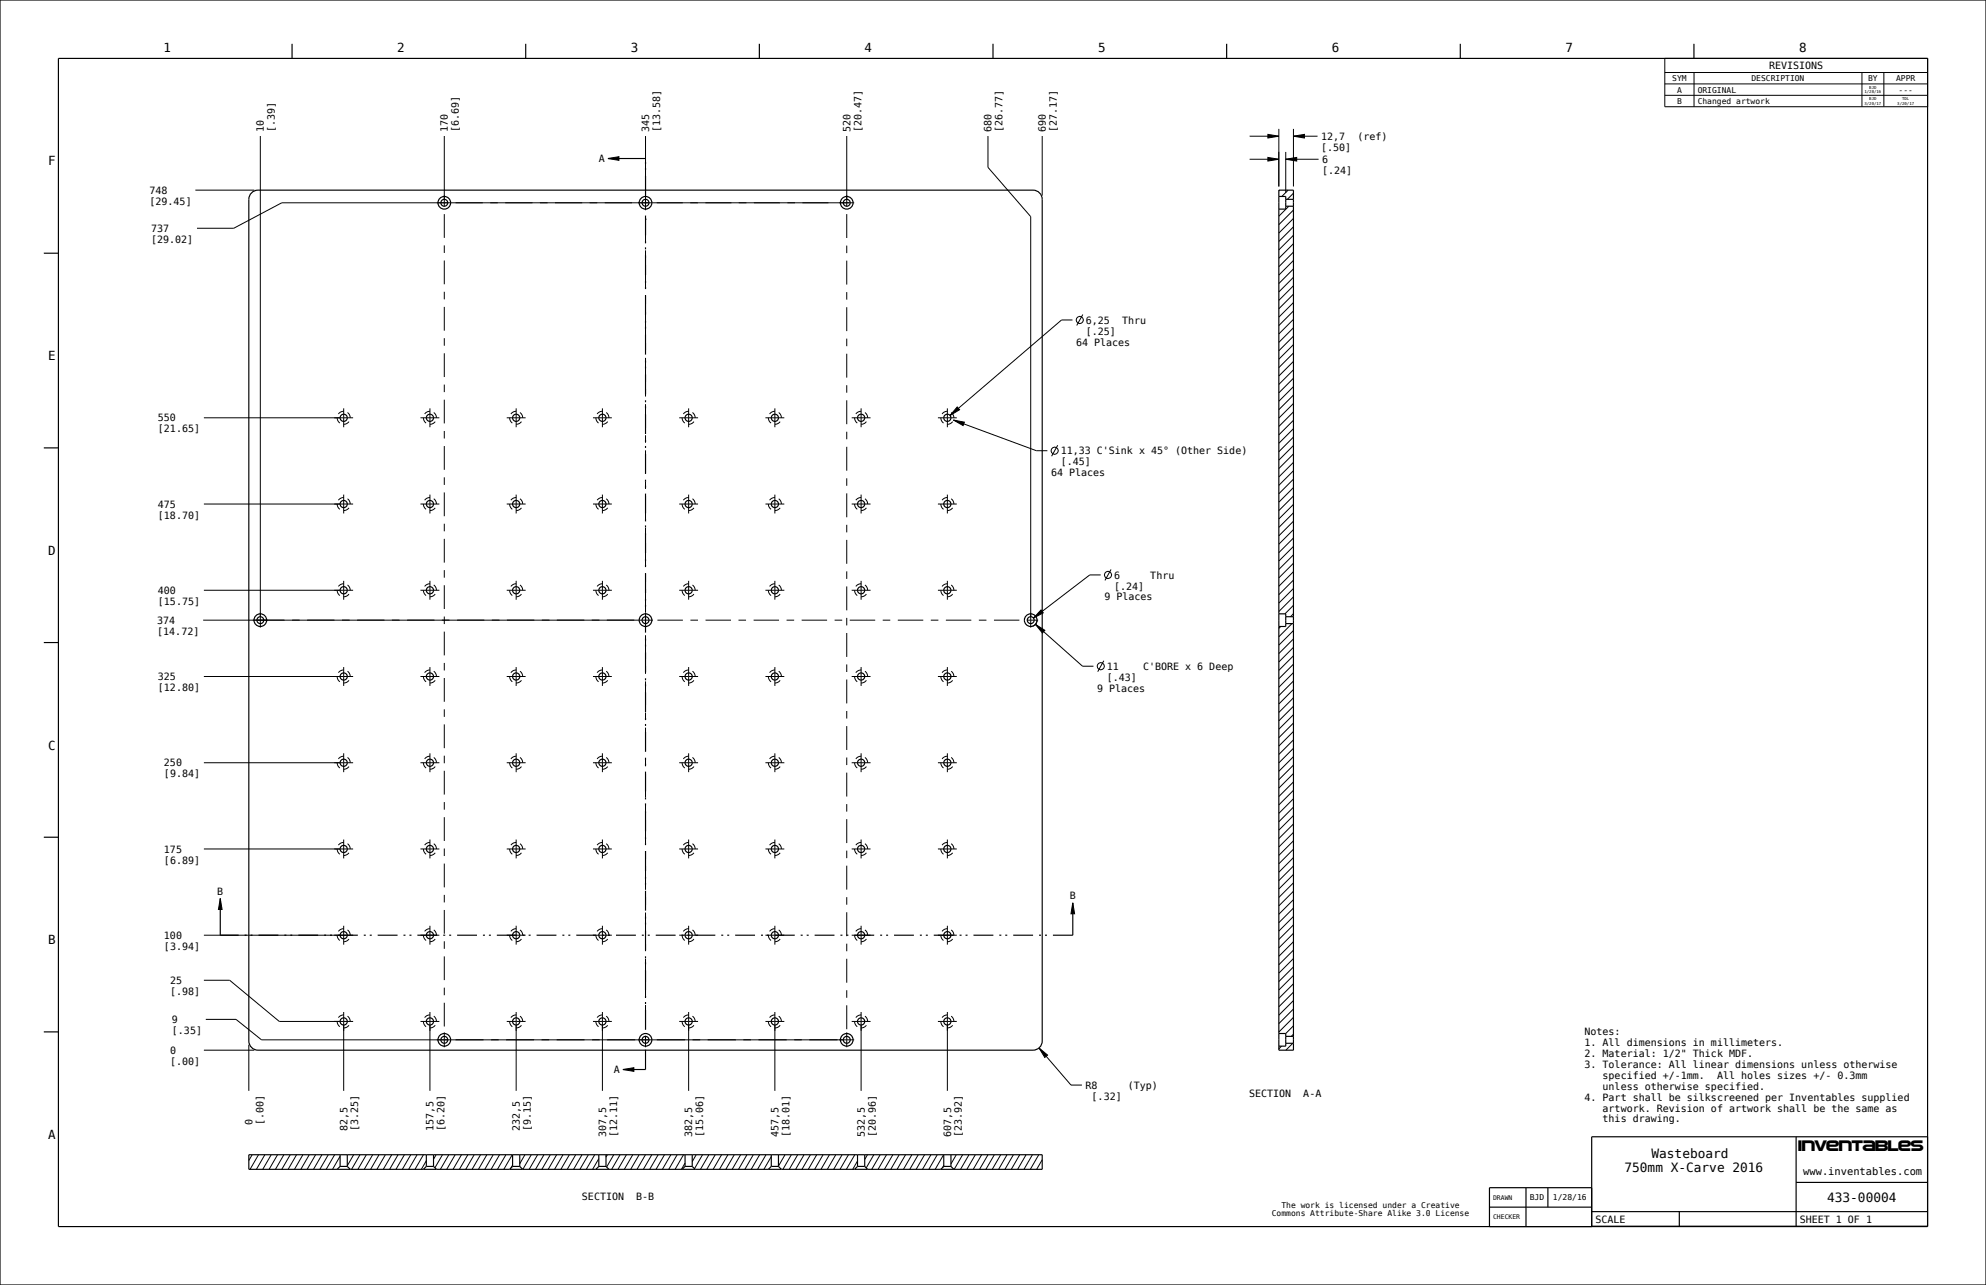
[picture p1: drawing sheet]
<svg xmlns="http://www.w3.org/2000/svg" width="864mm" height="559mm" viewBox="0 0 864 559" stroke-linecap="round" stroke-linejoin="round" font-family="sans-serif">
<path d="M466.5 406.7h-370.7M280.7 465.1v-396.2" fill="none" stroke="#000" stroke-width=".51" stroke-dasharray="8.6 2.6 .9 1.7 .9 2.6" stroke-linecap="butt"/>
<g fill="none" stroke="#000" stroke-width=".51">
<path d="M0 0h863.6v558.8h-863.6zM127 19v6.4M228.6 19v6.4M330.2 19v6.4M431.8 19v6.4M533.4 19v6.4M635 19v6.4M736.6 19v6.4M25.4 25.4h812.8v508h-812.8zM264.4 68.9h16.3M109.4 83.9l1.2-.9 1.6-.3h337a4 4 0 0 1 4 4v366a4 4 0 0 1-4 4h-337a4 4 0 0 1-4-4v-366l.3-1.6zM556.1 82.7h6.3v374h-6.3z"/>
<path d="M556.1 85.4h3v5.5h-3M559.1 86.7h3.3M559.1 89.7h3.3M19 110.1h6.4M19 194.8h6.4M19 279.4h6.4M556.1 266.9h3v5.5h-3M559.1 271.2h3.3M559.1 268.2h3.3M19 364.1h6.4M95.8 390.7v16M466.5 392.6v14.1"/>
<path d="M19 448.7h6.4M556.1 449.4h3v5.5h-3M559.1 450.7h3.3M559.1 453.7h3.3M270.9 465.1h9.8M781 494.3v38.9M838.2 494.3h-146.1v39.1M108.2 502.2h345v6.3h-345zM147.9 507.2h3.1M147.9 507.2l-1.3 1.3M147.9 502.2v5M151 507.2l1.3 1.3"/>
<path d="M151 502.2v5M185.4 507.2h3.1M185.4 507.2l-1.3 1.3M185.4 502.2v5M188.5 507.2l1.3 1.3M188.5 502.2v5M222.9 507.2h3.1M222.9 507.2l-1.3 1.3M222.9 502.2v5M226 507.2l1.3 1.3M226 502.2v5M260.4 507.2h3.1"/>
<path d="M260.4 507.2l-1.3 1.3M260.4 502.2v5M263.5 507.2l1.3 1.3M263.5 502.2v5M297.9 507.2h3.1M297.9 507.2l-1.3 1.3M297.9 502.2v5M301 507.2l1.3 1.3M301 502.2v5M335.4 507.2h3.1M335.4 507.2l-1.3 1.3M335.4 502.2v5"/>
<path d="M338.5 507.2l1.3 1.3M338.5 502.2v5M372.9 507.2h3.1M372.9 507.2l-1.3 1.3M372.9 502.2v5M376 507.2l1.3 1.3M376 502.2v5M410.4 507.2h3.1M410.4 507.2l-1.3 1.3M410.4 502.2v5M413.5 507.2l1.3 1.3M413.5 502.2v5"/>
<path d="M663.6 516.5v16.9M673.1 516.5v8.4M692.1 516.5h-44.4v16.9M781 514.2h57.2M647.7 524.9h44.4M692.1 533.2h146.1M692.1 526.9h146.1M730.2 526.9v6.3"/>
<circle cx="374.5" cy="219.2" r="1.56"/>
<circle cx="374.5" cy="256.7" r="1.56"/>
<circle cx="374.5" cy="294.2" r="1.56"/>
<circle cx="374.5" cy="331.7" r="1.56"/>
<circle cx="374.5" cy="369.2" r="1.56"/>
<circle cx="374.5" cy="406.7" r="1.56"/>
<circle cx="374.5" cy="444.2" r="1.56"/>
</g>
<g fill="#000">
<path d="M551.3 58.4l4.8 .8-4.8 .8zM562.4 59.2l4.8-.8v1.6zM264.4 68.9l4.7-.8v1.6zM551.3 68.5l4.8 .7-4.8 .8zM559.1 69.2l4.8-.7v1.5zM416.2 177l1.1 1.2-4.2 2.5zM414.6 182.7l4.7 .9-.5 1.5zM452.7 265.2l1 1.3-4.3 2.3zM450.3 271.5l4 2.6-1 1.2zM95.8 390.7l.8 4.8h-1.6zM466.5 392.6l.8 4.8h-1.6zM451.8 455.7l3.7 3.1-1.2 1z"/>
<path d="M270.9 465.1l4.7-.8v1.6z"/>
</g>
<g fill="none" stroke="#000" stroke-width=".43">
<path d="M723.9 25.4h114.3v21h-114.3zM723.9 31.5h114.3M723.9 36.5h114.3M736.6 31.5v14.9M809.7 31.5v14.9M819.2 31.5v14.9M113.2 59.1v209M193.2 59.1v27.5M280.7 59.1v27.5M368.2 59.1v27.5M429.6 59.1v13.7l18.6 21.4v173.9M453.2 59.1v26"/>
<path d="M543.4 59.2h12.7M551.3 58.4l4.8 .8-4.8 .8zM556.1 56.1v25M562.4 59.2l4.8-.8v1.6zM562.4 56.1v25M562.4 59.2h10.5M723.9 41.5h114.3M264.4 68.9l4.7-.8v1.6zM543.4 69.2h12.7M551.3 68.5l4.8 .7-4.8 .8zM559.1 69.2l4.8-.7v1.5zM559.1 66.1v17.7"/>
<path d="M559.1 69.2h14.3M85 82.7h25.6M369.4 88.2h-246.9l-20.8 11.1h-16M556.5 82.7l-.4 .4M560.1 82.7l-2.7 2.7M560.4 89.7l-4.3 4.3M562.4 98.7l-6.3 6.3M562.4 95l-6.3 6.4M562.4 91.3l-6.3 6.4M562.4 84l-2.6 2.7M562.4 116.9l-6.3 6.4M562.4 113.3l-6.3 6.3"/>
<path d="M562.4 109.6l-6.3 6.4M562.4 106l-6.3 6.3M562.4 102.3l-6.3 6.4M466.4 139.2h-4.8l-48.5 41.5M470.9 136.8l-2.7 4.7M562.4 138.9l-6.3 6.3M562.4 135.2l-6.3 6.4M562.4 131.6l-6.3 6.3M562.4 127.9l-6.3 6.4M562.4 124.3l-6.3 6.3M562.4 120.6l-6.3 6.4M562.4 157.2l-6.3 6.3"/>
<path d="M562.4 153.5l-6.3 6.4M562.4 149.9l-6.3 6.3M562.4 146.2l-6.3 6.4M562.4 142.5l-6.3 6.4M149.5 178.9l-1.4 .3-.9 .8M151.1 179.4l.9 1 .3 1.3M187 178.9l-1.4 .3-.9 .8M188.6 179.4l.9 1 .3 1.3M224.5 178.9l-1.4 .3-.9 .8M226.1 179.4l.9 1 .3 1.3M262 178.9l-1.4 .3-.9 .8M263.6 179.4l.9 1 .3 1.3"/>
<path d="M299.5 178.9l-1.4 .3-.9 .8M301.1 179.4l.9 1 .3 1.3M337 178.9l-1.4 .3-.9 .8M338.6 179.4l.9 1 .3 1.3M374.5 178.9l-1.4 .3-.9 .8M376.1 179.4l.9 1 .3 1.3M412 178.9l-1.4 .3-.9 .8M413.6 179.4l.9 1 .3 1.3M416.2 177l1.1 1.2-4.2 2.5zM562.4 179.1l-6.3 6.4M562.4 175.5l-6.3 6.3M562.4 171.8l-6.3 6.4"/>
<path d="M562.4 168.1l-6.3 6.4M562.4 164.5l-6.3 6.3M562.4 160.8l-6.3 6.4M88.7 181.7h59.2M146.6 181.7l.3 1.2 .8 1M147.7 183.9l.1 .1M151.7 183.4l-.9 .8-1.3 .3M184.1 181.7l.3 1.2 .8 1M185.2 183.9l.1 .1M189.2 183.4l-.9 .8-1.3 .3M221.6 181.7l.3 1.2 .8 1M222.7 183.9l.1 .1"/>
<path d="M226.7 183.4l-.9 .8-1.3 .3M259.1 181.7l.3 1.2 .8 1M260.2 183.9l.1 .1M264.2 183.4l-.9 .8-1.3 .3M296.6 181.7l.3 1.2 .8 1M297.7 183.9l.1 .1M301.7 183.4l-.9 .8-1.3 .3M334.1 181.7l.3 1.2 .8 1M335.2 183.9l.1 .1M339.2 183.4l-.9 .8-1.3 .3M371.6 181.7l.3 1.2 .8 1M372.7 183.9l.1 .1"/>
<path d="M376.7 183.4l-.9 .8-1.3 .3M409.1 181.7l.3 1.2 .8 1M410.2 183.9l.1 .1M414.2 183.4l-.9 .8-1.3 .3M414.6 182.7l4.7 .9-.5 1.5zM414.6 182.7l36.1 13.3h4.7M459.9 193.6l-2.6 4.8M562.4 197.4l-6.3 6.4M562.4 193.7l-6.3 6.4M562.4 190.1l-6.3 6.3M562.4 186.4l-6.3 6.4M562.4 182.8l-6.3 6.3"/>
<path d="M88.7 219.2h59.2M146.6 219.2l.3 1.2 .8 1M149.5 216.4l-1.4 .3-.9 .8M151.1 216.9l.9 1 .3 1.3M184.1 219.2l.3 1.2 .8 1M187 216.4l-1.4 .3-.9 .8M188.6 216.9l.9 1 .3 1.3M221.6 219.2l.3 1.2 .8 1M224.5 216.4l-1.4 .3-.9 .8M226.1 216.9l.9 1 .3 1.3M259.1 219.2l.3 1.2 .8 1M262 216.4l-1.4 .3-.9 .8"/>
<path d="M263.6 216.9l.9 1 .3 1.3M296.6 219.2l.3 1.2 .8 1M299.5 216.4l-1.4 .3-.9 .8M301.1 216.9l.9 1 .3 1.3M334.1 219.2l.3 1.2 .8 1M337 216.4l-1.4 .3-.9 .8M338.6 216.9l.9 1 .3 1.3M370.3 219.2h8.3M371.6 219.2l.3 1.2 .8 1M374.5 216.4l-1.4 .3-.9 .8M374.5 215.1v8.2M376.1 216.9l.9 1 .3 1.3"/>
<path d="M409.1 219.2l.3 1.2 .8 1M412 216.4l-1.4 .3-.9 .8M413.6 216.9l.9 1 .3 1.3M562.4 219.3l-6.3 6.4M562.4 215.7l-6.3 6.3M562.4 212l-6.3 6.4M562.4 208.4l-6.3 6.3M562.4 204.7l-6.3 6.4M562.4 201.1l-6.3 6.3M147.7 221.4l.1 .1M151.7 220.9l-.9 .8-1.3 .3M185.2 221.4l.1 .1"/>
<path d="M189.2 220.9l-.9 .8-1.3 .3M222.7 221.4l.1 .1M226.7 220.9l-.9 .8-1.3 .3M260.2 221.4l.1 .1M264.2 220.9l-.9 .8-1.3 .3M297.7 221.4l.1 .1M301.7 220.9l-.9 .8-1.3 .3M335.2 221.4l.1 .1M339.2 220.9l-.9 .8-1.3 .3M372.7 221.4l.1 .1M376.7 220.9l-.9 .8-1.3 .3M410.2 221.4l.1 .1"/>
<path d="M414.2 220.9l-.9 .8-1.3 .3M562.4 237.6l-6.3 6.4M562.4 234l-6.3 6.3M562.4 230.3l-6.3 6.4M562.4 226.7l-6.3 6.3M562.4 223l-6.3 6.4M88.7 256.7h59.2M146.6 256.7l.3 1.2 .8 1M147.7 258.9l.1 .1M149.5 253.9l-1.4 .3-.9 .8M151.1 254.4l.9 1 .3 1.3M151.7 258.4l-.9 .8-1.3 .3"/>
<path d="M184.1 256.7l.3 1.2 .8 1M185.2 258.9l.1 .1M187 253.9l-1.4 .3-.9 .8M188.6 254.4l.9 1 .3 1.3M189.2 258.4l-.9 .8-1.3 .3M221.6 256.7l.3 1.2 .8 1M222.7 258.9l.1 .1M224.5 253.9l-1.4 .3-.9 .8M226.1 254.4l.9 1 .3 1.3M226.7 258.4l-.9 .8-1.3 .3M259.1 256.7l.3 1.2 .8 1M260.2 258.9l.1 .1"/>
<path d="M262 253.9l-1.4 .3-.9 .8M263.6 254.4l.9 1 .3 1.3M264.2 258.4l-.9 .8-1.3 .3M296.6 256.7l.3 1.2 .8 1M297.7 258.9l.1 .1M299.5 253.9l-1.4 .3-.9 .8M301.1 254.4l.9 1 .3 1.3M301.7 258.4l-.9 .8-1.3 .3M334.1 256.7l.3 1.2 .8 1M335.2 258.9l.1 .1M337 253.9l-1.4 .3-.9 .8M338.6 254.4l.9 1 .3 1.3"/>
<path d="M339.2 258.4l-.9 .8-1.3 .3M370.3 256.7h8.3M371.6 256.7l.3 1.2 .8 1M372.7 258.9l.1 .1M374.5 253.9l-1.4 .3-.9 .8M374.5 252.6v8.2M376.1 254.4l.9 1 .3 1.3M376.7 258.4l-.9 .8-1.3 .3M409.1 256.7l.3 1.2 .8 1M410.2 258.9l.1 .1M412 253.9l-1.4 .3-.9 .8M413.6 254.4l.9 1 .3 1.3"/>
<path d="M414.2 258.4l-.9 .8-1.3 .3M478.6 250h-4.7l-24.5 18.8M483.1 247.6l-2.6 4.8M562.4 259.6l-6.3 6.3M562.4 255.9l-6.3 6.4M562.4 252.3l-6.3 6.3M562.4 248.6l-6.3 6.4M562.4 244.9l-6.3 6.4M562.4 241.3l-6.3 6.3M88.4 269.7h190.7M450.3 271.5l4 2.6-1 1.2zM450.3 271.5l20.4 18.2h4.8"/>
<path d="M451 269.7l-.6 1.6-1.3 1M452.7 265.2l1 1.3-4.3 2.3zM556.9 272.4l-.8 .8M561.8 271.2l-5.7 5.7M562.4 277.9l-6.3 6.3M562.4 274.2l-6.3 6.4M562.4 266.9l-1.2 1.3M562.4 263.2l-3.7 3.7M88.7 294.2h59.2M146.6 294.2l.3 1.2 .8 1M147.7 296.4l.1 .1M149.5 291.4l-1.4 .3-.9 .8"/>
<path d="M151.1 291.9l.9 1 .3 1.3M151.7 295.9l-.9 .8-1.3 .3M184.1 294.2l.3 1.2 .8 1M185.2 296.4l.1 .1M187 291.4l-1.4 .3-.9 .8M188.6 291.9l.9 1 .3 1.3M189.2 295.9l-.9 .8-1.3 .3M221.6 294.2l.3 1.2 .8 1M222.7 296.4l.1 .1M224.5 291.4l-1.4 .3-.9 .8M226.1 291.9l.9 1 .3 1.3M226.7 295.9l-.9 .8-1.3 .3"/>
<path d="M259.1 294.2l.3 1.2 .8 1M260.2 296.4l.1 .1M262 291.4l-1.4 .3-.9 .8M263.6 291.9l.9 1 .3 1.3M264.2 295.9l-.9 .8-1.3 .3M296.6 294.2l.3 1.2 .8 1M297.7 296.4l.1 .1M299.5 291.4l-1.4 .3-.9 .8M301.1 291.9l.9 1 .3 1.3M301.7 295.9l-.9 .8-1.3 .3M334.1 294.2l.3 1.2 .8 1M335.2 296.4l.1 .1"/>
<path d="M337 291.4l-1.4 .3-.9 .8M338.6 291.9l.9 1 .3 1.3M339.2 295.9l-.9 .8-1.3 .3M370.3 294.2h8.3M371.6 294.2l.3 1.2 .8 1M372.7 296.4l.1 .1M374.5 291.4l-1.4 .3-.9 .8M374.5 290.1v8.2M376.1 291.9l.9 1 .3 1.3M376.7 295.9l-.9 .8-1.3 .3M409.1 294.2l.3 1.2 .8 1M410.2 296.4l.1 .1"/>
<path d="M412 291.4l-1.4 .3-.9 .8M413.6 291.9l.9 1 .3 1.3M414.2 295.9l-.9 .8-1.3 .3M480 287.3l-2.7 4.8M562.4 299.8l-6.3 6.4M562.4 296.1l-6.3 6.4M562.4 292.5l-6.3 6.3M562.4 288.8l-6.3 6.4M562.4 285.2l-6.3 6.3M562.4 281.5l-6.3 6.4M562.4 318.1l-6.3 6.3M562.4 314.4l-6.3 6.4"/>
<path d="M562.4 310.8l-6.3 6.3M562.4 307.1l-6.3 6.4M562.4 303.5l-6.3 6.3M88.7 331.7h59.2M146.6 331.7l.3 1.2 .8 1M147.7 333.9l.1 .1M149.5 328.9l-1.4 .3-.9 .8M151.1 329.4l.9 1 .3 1.3M151.7 333.4l-.9 .8-1.3 .3M184.1 331.7l.3 1.2 .8 1M185.2 333.9l.1 .1M187 328.9l-1.4 .3-.9 .8"/>
<path d="M188.6 329.4l.9 1 .3 1.3M189.2 333.4l-.9 .8-1.3 .3M221.6 331.7l.3 1.2 .8 1M222.7 333.9l.1 .1M224.5 328.9l-1.4 .3-.9 .8M226.1 329.4l.9 1 .3 1.3M226.7 333.4l-.9 .8-1.3 .3M259.1 331.7l.3 1.2 .8 1M260.2 333.9l.1 .1M262 328.9l-1.4 .3-.9 .8M263.6 329.4l.9 1 .3 1.3M264.2 333.4l-.9 .8-1.3 .3"/>
<path d="M296.6 331.7l.3 1.2 .8 1M297.7 333.9l.1 .1M299.5 328.9l-1.4 .3-.9 .8M301.1 329.4l.9 1 .3 1.3M301.7 333.4l-.9 .8-1.3 .3M334.1 331.7l.3 1.2 .8 1M335.2 333.9l.1 .1M337 328.9l-1.4 .3-.9 .8M338.6 329.4l.9 1 .3 1.3M339.2 333.4l-.9 .8-1.3 .3M370.3 331.7h8.3M371.6 331.7l.3 1.2 .8 1"/>
<path d="M372.7 333.9l.1 .1M374.5 328.9l-1.4 .3-.9 .8M374.5 327.6v8.2M376.1 329.4l.9 1 .3 1.3M376.7 333.4l-.9 .8-1.3 .3M409.1 331.7l.3 1.2 .8 1M410.2 333.9l.1 .1M412 328.9l-1.4 .3-.9 .8M413.6 329.4l.9 1 .3 1.3M414.2 333.4l-.9 .8-1.3 .3M562.4 336.4l-6.3 6.3M562.4 332.7l-6.3 6.4"/>
<path d="M562.4 329.1l-6.3 6.3M562.4 325.4l-6.3 6.4M562.4 321.7l-6.3 6.4M562.4 358.3l-6.3 6.4M562.4 354.7l-6.3 6.3M562.4 351l-6.3 6.4M562.4 347.3l-6.3 6.4M562.4 343.7l-6.3 6.3M562.4 340l-6.3 6.4M88.7 369.2h59.2M146.6 369.2l.3 1.2 .8 1M147.7 371.4l.1 .1"/>
<path d="M149.5 366.4l-1.4 .3-.9 .8M151.1 366.9l.9 1 .3 1.3M151.7 370.9l-.9 .8-1.3 .3M184.1 369.2l.3 1.2 .8 1M185.2 371.4l.1 .1M187 366.4l-1.4 .3-.9 .8M188.6 366.9l.9 1 .3 1.3M189.2 370.9l-.9 .8-1.3 .3M221.6 369.2l.3 1.2 .8 1M222.7 371.4l.1 .1M224.5 366.4l-1.4 .3-.9 .8M226.1 366.9l.9 1 .3 1.3"/>
<path d="M226.7 370.9l-.9 .8-1.3 .3M259.1 369.2l.3 1.2 .8 1M260.2 371.4l.1 .1M262 366.4l-1.4 .3-.9 .8M263.6 366.9l.9 1 .3 1.3M264.2 370.9l-.9 .8-1.3 .3M296.6 369.2l.3 1.2 .8 1M297.7 371.4l.1 .1M299.5 366.4l-1.4 .3-.9 .8M301.1 366.9l.9 1 .3 1.3M301.7 370.9l-.9 .8-1.3 .3M334.1 369.2l.3 1.2 .8 1"/>
<path d="M335.2 371.4l.1 .1M337 366.4l-1.4 .3-.9 .8M338.6 366.9l.9 1 .3 1.3M339.2 370.9l-.9 .8-1.3 .3M370.3 369.2h8.3M371.6 369.2l.3 1.2 .8 1M372.7 371.4l.1 .1M374.5 366.4l-1.4 .3-.9 .8M374.5 365.1v8.2M376.1 366.9l.9 1 .3 1.3M376.7 370.9l-.9 .8-1.3 .3M409.1 369.2l.3 1.2 .8 1"/>
<path d="M410.2 371.4l.1 .1M412 366.4l-1.4 .3-.9 .8M413.6 366.9l.9 1 .3 1.3M414.2 370.9l-.9 .8-1.3 .3M562.4 376.6l-6.3 6.4M562.4 373l-6.3 6.3M562.4 369.3l-6.3 6.3M562.4 365.6l-6.3 6.4M562.4 362l-6.3 6.3M95.8 390.7l.8 4.8h-1.6zM466.5 392.6l.8 4.8h-1.6zM562.4 398.6l-6.3 6.3"/>
<path d="M562.4 394.9l-6.3 6.3M562.4 391.2l-6.3 6.4M562.4 387.6l-6.3 6.3M562.4 383.9l-6.3 6.4M562.4 380.3l-6.3 6.3M88.7 406.7h59.2M146.6 406.7l.3 1.2 .8 1M147.7 408.9l.1 .1M149.5 403.9l-1.4 .3-.9 .8M151.1 404.4l.9 1 .3 1.3M151.7 408.4l-.9 .8-1.3 .3M184.1 406.7l.3 1.2 .8 1"/>
<path d="M185.2 408.9l.1 .1M187 403.9l-1.4 .3-.9 .8M188.6 404.4l.9 1 .3 1.3M189.2 408.4l-.9 .8-1.3 .3M221.6 406.7l.3 1.2 .8 1M222.7 408.9l.1 .1M224.5 403.9l-1.4 .3-.9 .8M226.1 404.4l.9 1 .3 1.3M226.7 408.4l-.9 .8-1.3 .3M259.1 406.7l.3 1.2 .8 1M260.2 408.9l.1 .1M262 403.9l-1.4 .3-.9 .8"/>
<path d="M263.6 404.4l.9 1 .3 1.3M264.2 408.4l-.9 .8-1.3 .3M296.6 406.7l.3 1.2 .8 1M297.7 408.9l.1 .1M299.5 403.9l-1.4 .3-.9 .8M301.1 404.4l.9 1 .3 1.3M301.7 408.4l-.9 .8-1.3 .3M334.1 406.7l.3 1.2 .8 1M335.2 408.9l.1 .1M337 403.9l-1.4 .3-.9 .8M338.6 404.4l.9 1 .3 1.3M339.2 408.4l-.9 .8-1.3 .3"/>
<path d="M370.3 406.7h8.3M371.6 406.7l.3 1.2 .8 1M372.7 408.9l.1 .1M374.5 403.9l-1.4 .3-.9 .8M374.5 402.6v8.2M376.1 404.4l.9 1 .3 1.3M376.7 408.4l-.9 .8-1.3 .3M409.1 406.7l.3 1.2 .8 1M410.2 408.9l.1 .1M412 403.9l-1.4 .3-.9 .8M413.6 404.4l.9 1 .3 1.3M414.2 408.4l-.9 .8-1.3 .3"/>
<path d="M562.4 416.8l-6.3 6.4M562.4 413.2l-6.3 6.3M562.4 409.5l-6.3 6.4M562.4 405.9l-6.3 6.3M562.4 402.2l-6.3 6.4M88.7 426.3h11.2l21.5 17.9h26.5M562.4 438.8l-6.3 6.3M562.4 435.1l-6.3 6.4M562.4 431.5l-6.3 6.3M562.4 427.8l-6.3 6.4M562.4 424.2l-6.3 6.3M562.4 420.5l-6.3 6.3"/>
<path d="M88.7 456.7h21.9M89.5 443.3h13.1l11.1 8.9h252.9M108.2 454.3v20.1M146.6 444.2l.3 1.2 .8 1M147.7 446.4l.1 .1M149.5 445.8v28.6M149.5 441.4l-1.4 .3-.9 .8M151.1 441.9l.9 1 .3 1.3M151.7 445.9l-.9 .8-1.3 .3M184.1 444.2l.3 1.2 .8 1M185.2 446.4l.1 .1M187 445.8v28.6"/>
<path d="M187 441.4l-1.4 .3-.9 .8M188.6 441.9l.9 1 .3 1.3M189.2 445.9l-.9 .8-1.3 .3M221.6 444.2l.3 1.2 .8 1M222.7 446.4l.1 .1M224.5 441.4l-1.4 .3-.9 .8M224.5 445.8v28.6M226.1 441.9l.9 1 .3 1.3M226.7 445.9l-.9 .8-1.3 .3M259.1 444.2l.3 1.2 .8 1M260.2 446.4l.1 .1M262 441.4l-1.4 .3-.9 .8"/>
<path d="M262 445.8v28.6M263.6 441.9l.9 1 .3 1.3M264.2 445.9l-.9 .8-1.3 .3M296.6 444.2l.3 1.2 .8 1M297.7 446.4l.1 .1M299.5 445.8v28.6M299.5 441.4l-1.4 .3-.9 .8M301.1 441.9l.9 1 .3 1.3M301.7 445.9l-.9 .8-1.3 .3M334.1 444.2l.3 1.2 .8 1M335.2 446.4l.1 .1M337 441.4l-1.4 .3-.9 .8"/>
<path d="M337 445.8v28.6M338.6 441.9l.9 1 .3 1.3M339.2 445.9l-.9 .8-1.3 .3M370.3 444.2h8.3M371.6 444.2l.3 1.2 .8 1M372.7 446.4l.1 .1M374.5 441.4l-1.4 .3-.9 .8M374.5 440.1v34.3M376.1 441.9l.9 1 .3 1.3M376.7 445.9l-.9 .8-1.3 .3M409.1 444.2l.3 1.2 .8 1M410.2 446.4l.1 .1"/>
<path d="M412 441.4l-1.4 .3-.9 .8M412 445.8v28.6M413.6 441.9l.9 1 .3 1.3M414.2 445.9l-.9 .8-1.3 .3M451.8 455.7l3.7 3.1-1.2 1zM451.8 455.7l13.9 16.2h4.8M557.3 454.9l-1.2 1.2M562.2 453.7l-3 3M562.4 449.8l-.9 .9M562.4 446.1l-3.3 3.3M562.4 442.4l-6.3 6.4M270.9 465.1l4.7-.8v1.6z"/>
<path d="M109.7 502.2l-1.5 2.5M112.4 502.2l-3.7 6.3M115.2 502.2l-3.7 6.3M117.9 502.2l-3.6 6.3M120.7 502.2l-3.7 6.3M123.4 502.2l-3.6 6.3M126.2 502.2l-3.7 6.3M129 502.2l-3.7 6.3M131.7 502.2l-3.6 6.3M134.5 502.2l-3.7 6.3M137.2 502.2l-3.6 6.3M140 502.2l-3.7 6.3"/>
<path d="M142.8 502.2l-3.7 6.3M145.5 502.2l-3.7 6.3M147.9 502.8l-3.3 5.7M151 502.2h.1M153.8 502.2l-2.8 4.8M156.5 502.2l-3.6 6.3M159.3 502.2l-3.7 6.3M162.1 502.2l-3.7 6.3M164.8 502.2l-3.6 6.3M167.6 502.2l-3.7 6.3M170.3 502.2l-3.6 6.3M173.1 502.2l-3.7 6.3"/>
<path d="M175.9 502.2l-3.7 6.3M178.6 502.2l-3.7 6.3M181.4 502.2l-3.7 6.3M184.1 502.2l-3.6 6.3M185.4 504.8l-2.2 3.7M189.6 502.2l-1.1 1.9M192.4 502.2l-3.3 5.6M195.2 502.2l-3.7 6.3M197.9 502.2l-3.6 6.3M200.7 502.2l-3.7 6.3M203.4 502.2l-3.6 6.3M206.2 502.2l-3.7 6.3"/>
<path d="M209 502.2l-3.7 6.3M211.7 502.2l-3.7 6.3M214.5 502.2l-3.7 6.3M217.2 502.2l-3.6 6.3M220 502.2l-3.7 6.3M222.7 502.2l-3.6 6.3M222.9 506.7l-.8 1.3M228.3 502.2l-2.3 3.9M231 502.2l-3.6 6.3M233.8 502.2l-3.7 6.3M236.5 502.2l-3.6 6.3M239.3 502.2l-3.7 6.3"/>
<path d="M242.1 502.2l-3.7 6.3M244.8 502.2l-3.6 6.3M247.6 502.2l-3.7 6.3M250.3 502.2l-3.6 6.3M253.1 502.2l-3.7 6.3M255.9 502.2l-3.7 6.3M258.6 502.2l-3.7 6.3M260.4 503.8l-2.7 4.7M264.1 502.2l-.6 1M266.9 502.2l-3.1 5.3M269.6 502.2l-3.6 6.3M272.4 502.2l-3.7 6.3"/>
<path d="M275.2 502.2l-3.7 6.3M277.9 502.2l-3.6 6.3M280.7 502.2l-3.7 6.3M283.4 502.2l-3.6 6.3M286.2 502.2l-3.7 6.3M289 502.2l-3.7 6.3M291.7 502.2l-3.7 6.3M294.5 502.2l-3.7 6.3M297.2 502.2l-3.6 6.3M297.9 505.8l-1.6 2.7M302.7 502.2l-1.7 2.9M305.5 502.2l-3.5 6"/>
<path d="M308.3 502.2l-3.7 6.3M311 502.2l-3.6 6.3M313.8 502.2l-3.7 6.3M316.5 502.2l-3.6 6.3M319.3 502.2l-3.7 6.3M322.1 502.2l-3.7 6.3M324.8 502.2l-3.7 6.3M327.6 502.2l-3.7 6.3M330.3 502.2l-3.6 6.3M333.1 502.2l-3.7 6.3M335.4 502.9l-3.2 5.6M338.6 502.2l-.1 .1"/>
<path d="M341.4 502.2l-2.9 4.9M344.1 502.2l-3.6 6.3M346.9 502.2l-3.7 6.3M349.6 502.2l-3.6 6.3M352.4 502.2l-3.7 6.3M355.2 502.2l-3.7 6.3M357.9 502.2l-3.7 6.3M360.7 502.2l-3.7 6.3M363.4 502.2l-3.6 6.3M366.2 502.2l-3.7 6.3M368.9 502.2l-3.6 6.3M371.7 502.2l-3.7 6.3"/>
<path d="M372.9 504.9l-2.1 3.6M377.2 502.2l-1.2 2M380 502.2l-3.3 5.7M382.7 502.2l-3.6 6.3M385.5 502.2l-3.7 6.3M388.3 502.2l-3.7 6.3M391 502.2l-3.7 6.3M393.8 502.2l-3.7 6.3M396.5 502.2l-3.6 6.3M399.3 502.2l-3.7 6.3M402 502.2l-3.6 6.3M404.8 502.2l-3.7 6.3"/>
<path d="M407.6 502.2l-3.7 6.3M410.3 502.2l-3.6 6.3M410.4 506.8l-.6 1M415.8 502.2l-2.3 4M418.6 502.2l-3.7 6.3M421.4 502.2l-3.7 6.3M424.1 502.2l-3.7 6.3M426.9 502.2l-3.7 6.3M429.6 502.2l-3.6 6.3M432.4 502.2l-3.7 6.3M435.1 502.2l-3.6 6.3M437.9 502.2l-3.7 6.3"/>
<path d="M440.7 502.2l-3.7 6.3M443.4 502.2l-3.6 6.3M446.2 502.2l-3.7 6.3M448.9 502.2l-3.6 6.3M451.7 502.2l-3.7 6.3M453.2 504.3l-2.4 4.2"/>
<circle cx="469.5" cy="139.2" r="1.56"/>
<circle cx="458.6" cy="196" r="1.56"/>
<circle cx="481.8" cy="250" r="1.56"/>
<circle cx="478.6" cy="289.7" r="1.56"/>
</g>
<!-- layer: 02___PRT_ALL_AXES -->
<g fill="none" stroke="#000" stroke-width=".51">
<circle cx="193.2" cy="88.2" r="2.75"/>
<circle cx="193.2" cy="88.2" r="1.5"/>
<circle cx="280.7" cy="88.2" r="2.75"/>
<circle cx="280.7" cy="88.2" r="1.5"/>
<circle cx="368.2" cy="88.2" r="2.75"/>
<circle cx="368.2" cy="88.2" r="1.5"/>
<circle cx="149.5" cy="181.7" r="1.56"/>
<circle cx="187" cy="181.7" r="1.56"/>
<circle cx="224.5" cy="181.7" r="1.56"/>
<circle cx="262" cy="181.7" r="1.56"/>
<circle cx="299.5" cy="181.7" r="1.56"/>
<circle cx="337" cy="181.7" r="1.56"/>
<circle cx="374.5" cy="181.7" r="1.56"/>
<circle cx="412" cy="181.7" r="1.56"/>
<circle cx="149.5" cy="219.2" r="1.56"/>
<circle cx="187" cy="219.2" r="1.56"/>
<circle cx="224.5" cy="219.2" r="1.56"/>
<circle cx="262" cy="219.2" r="1.56"/>
<circle cx="299.5" cy="219.2" r="1.56"/>
<circle cx="337" cy="219.2" r="1.56"/>
<circle cx="412" cy="219.2" r="1.56"/>
<circle cx="149.5" cy="256.7" r="1.56"/>
<circle cx="187" cy="256.7" r="1.56"/>
<circle cx="224.5" cy="256.7" r="1.56"/>
<circle cx="262" cy="256.7" r="1.56"/>
<circle cx="299.5" cy="256.7" r="1.56"/>
<circle cx="337" cy="256.7" r="1.56"/>
<circle cx="412" cy="256.7" r="1.56"/>
<circle cx="113.2" cy="269.7" r="2.75"/>
<circle cx="113.2" cy="269.7" r="1.5"/>
<circle cx="280.7" cy="269.7" r="2.75"/>
<circle cx="280.7" cy="269.7" r="1.5"/>
<circle cx="448.2" cy="269.7" r="2.75"/>
<circle cx="448.2" cy="269.7" r="1.5"/>
<circle cx="149.5" cy="294.2" r="1.56"/>
<circle cx="187" cy="294.2" r="1.56"/>
<circle cx="224.5" cy="294.2" r="1.56"/>
<circle cx="262" cy="294.2" r="1.56"/>
<circle cx="299.5" cy="294.2" r="1.56"/>
<circle cx="337" cy="294.2" r="1.56"/>
<circle cx="412" cy="294.2" r="1.56"/>
<circle cx="149.5" cy="331.7" r="1.56"/>
<circle cx="187" cy="331.7" r="1.56"/>
<circle cx="224.5" cy="331.7" r="1.56"/>
<circle cx="262" cy="331.7" r="1.56"/>
<circle cx="299.5" cy="331.7" r="1.56"/>
<circle cx="337" cy="331.7" r="1.56"/>
<circle cx="412" cy="331.7" r="1.56"/>
<circle cx="149.5" cy="369.2" r="1.56"/>
<circle cx="187" cy="369.2" r="1.56"/>
<circle cx="224.5" cy="369.2" r="1.56"/>
<circle cx="262" cy="369.2" r="1.56"/>
<circle cx="299.5" cy="369.2" r="1.56"/>
<circle cx="337" cy="369.2" r="1.56"/>
<circle cx="412" cy="369.2" r="1.56"/>
<circle cx="149.5" cy="406.7" r="1.56"/>
<circle cx="187" cy="406.7" r="1.56"/>
<circle cx="224.5" cy="406.7" r="1.56"/>
<circle cx="262" cy="406.7" r="1.56"/>
<circle cx="299.5" cy="406.7" r="1.56"/>
<circle cx="337" cy="406.7" r="1.56"/>
<circle cx="412" cy="406.7" r="1.56"/>
<circle cx="149.5" cy="444.2" r="1.56"/>
<circle cx="187" cy="444.2" r="1.56"/>
<circle cx="193.2" cy="452.2" r="2.75"/>
<circle cx="193.2" cy="452.2" r="1.5"/>
<circle cx="224.5" cy="444.2" r="1.56"/>
<circle cx="262" cy="444.2" r="1.56"/>
<circle cx="280.7" cy="452.2" r="2.75"/>
<circle cx="280.7" cy="452.2" r="1.5"/>
<circle cx="299.5" cy="444.2" r="1.56"/>
<circle cx="337" cy="444.2" r="1.56"/>
<circle cx="368.2" cy="452.2" r="2.75"/>
<circle cx="368.2" cy="452.2" r="1.5"/>
<circle cx="412" cy="444.2" r="1.56"/>
</g>
<g fill="none" stroke="#000" stroke-width=".43">
<path d="M190 88.2h4.8M193.2 85v4.8M193.2 93.1v10.3M198.1 88.2h11.8M213.2 88.2h3.3M219.7 88.2h11.8M234.8 88.2h3.3M241.4 88.2h11.7M256.4 88.2h3.3M263 88.2h11.8M277.5 88.2h4.8M280.7 95.3h.1"/>
<path d="M280.7 85v6.4M280.7 95.3v10.3M285.6 88.2h11.3M300.2 88.2h3.3M306.7 88.2h11.3M321.3 88.2h3.3M327.8 88.2h11.3M342.4 88.2h3.3M349 88.2h11.2M365 88.2h6.4M368.2 85v4.8M368.2 93.1v10.4"/>
<path d="M193.2 106.7v3.3M193.2 113.3v10.3M280.7 108.9v3.3M280.7 115.4v10.3M368.2 106.8v3.3M368.2 113.3v10.4M193.2 126.9v3.3M193.2 133.5v10.3M280.7 129v3.2M280.7 135.5v10.3M368.2 127v3.3M368.2 133.6v10.4"/>
<path d="M193.2 147.1v3.2M193.2 153.6v10.4M280.7 149.1v3.2M280.7 155.6v10.3M368.2 147.3v3.2M368.2 153.8v10.4M149.5 177.6v8.2M187 177.6v8.2M193.2 167.2v3.3M193.2 173.8v10.3M224.5 177.6v8.2M262 177.6v8.2"/>
<path d="M280.7 169.2v3.2M280.7 175.7v10.3M299.5 177.6v8.2M337 177.6v8.2M368.2 167.5v3.3M368.2 174.1v10.4M374.5 177.6v8.2M412 177.6v8.2M145.3 181.7h8.3M182.8 181.7h8.3M193.2 187.4v3.3M193.2 194v10.3"/>
<path d="M220.3 181.7h8.3M257.8 181.7h8.3M280.7 189.3v3.2M280.7 195.8v10.3M295.3 181.7h8.3M332.8 181.7h8.3M368.2 187.7v3.3M368.2 194.3v10.4M370.3 181.7h8.3M407.8 181.7h8.3M145.3 219.2h8.3M149.5 215.1v8.2"/>
<path d="M182.8 219.2h8.3M187 215.1v8.2M193.2 207.6v3.3M193.2 214.2v10.3M220.3 219.2h8.3M224.5 215.1v8.2M257.8 219.2h8.3M262 215.1v8.2M280.7 209.4v3.2M280.7 215.9v10.3M295.3 219.2h8.3M299.5 215.1v8.2"/>
<path d="M332.8 219.2h8.3M337 215.1v8.2M368.2 208v3.3M368.2 214.5v10.4M407.8 219.2h8.3M412 215.1v8.2M193.2 227.8v3.2M193.2 234.3v10.4M280.7 229.5v3.2M280.7 236v10.3M368.2 228.2v3.3M368.2 234.8v10.4"/>
<path d="M145.3 256.7h8.3M149.5 252.6v8.2M182.8 256.7h8.3M187 252.6v8.2M193.2 247.9v3.3M193.2 254.5v10.3M220.3 256.7h8.3M224.5 252.6v8.2M257.8 256.7h8.3M262 252.6v8.2M280.7 249.6v3.2M280.7 256.1v16.8"/>
<path d="M295.3 256.7h8.3M299.5 252.6v8.2M332.8 256.7h8.3M337 252.6v8.2M368.2 248.5v3.2M368.2 255v10.4M407.8 256.7h8.3M412 252.6v8.2M110 269.7h13.7M113.2 266.5v6.4M127 269.7h3.3M133.6 269.7h11.8"/>
<path d="M148.7 269.7h3.3M155.3 269.7h11.9M170.4 269.7h3.3M177 269.7h11.9M192.2 269.7h3.2M193.2 268.1v3.3M193.2 274.7v10.3M198.7 269.7h11.9M213.9 269.7h3.3M220.5 269.7h11.8M235.6 269.7h3.3M242.2 269.7h11.9"/>
<path d="M257.3 269.7h3.3M263.9 269.7h11.9M279.1 269.7h4.8M280.7 276.2v10.3M285.9 269.7h11M300.2 269.7h3.3M306.8 269.7h11.1M321.1 269.7h3.3M327.7 269.7h11.1M342 269.7h3.3M348.6 269.7h11.1M362.9 269.7h3.3"/>
<path d="M368.2 268.7v3.3M368.2 275.3v10.4M369.5 269.7h11.1M383.8 269.7h3.3M390.4 269.7h11.1M404.8 269.7h3.2M411.3 269.7h11.1M425.7 269.7h3.2M432.2 269.7h11.1M446.6 269.7h4.8M448.2 266.5v6.4M145.3 294.2h8.3"/>
<path d="M149.5 290.1v8.2M182.8 294.2h8.3M187 290.1v8.2M193.2 288.3v3.3M193.2 294.8v10.4M220.3 294.2h8.3M224.5 290.1v8.2M257.8 294.2h8.3M262 290.1v8.2M280.7 289.8v3.2M280.7 296.3v10.3M295.3 294.2h8.3"/>
<path d="M299.5 290.1v8.2M332.8 294.2h8.3M337 290.1v8.2M368.2 288.9v3.3M368.2 295.5v10.4M407.8 294.2h8.3M412 290.1v8.2M193.2 308.5v3.2M193.2 315v10.3M280.7 309.9v3.2M280.7 316.4v10.3M368.2 309.2v3.3"/>
<path d="M368.2 315.7v10.4M145.3 331.7h8.3M149.5 327.6v8.2M182.8 331.7h8.3M187 327.6v8.2M193.2 328.6v3.3M193.2 335.2v10.3M220.3 331.7h8.3M224.5 327.6v8.2M257.8 331.7h8.3M262 327.6v8.2M280.7 330v3.2"/>
<path d="M280.7 336.5v10.3M295.3 331.7h8.3M299.5 327.6v8.2M332.8 331.7h8.3M337 327.6v8.2M368.2 329.4v3.3M368.2 336v10.4M407.8 331.7h8.3M412 327.6v8.2M193.2 348.8v3.3M193.2 355.4v10.3M280.7 350.1v3.2"/>
<path d="M280.7 356.6v10.3M368.2 349.7v3.2M368.2 356.2v10.4M145.3 369.2h8.3M149.5 365.1v8.2M182.8 369.2h8.3M187 365.1v8.2M193.2 369v3.3M193.2 375.5v10.4M220.3 369.2h8.3M224.5 365.1v8.2M257.8 369.2h8.3"/>
<path d="M262 365.1v8.2M280.7 370.2v3.2M280.7 376.7v10.3M295.3 369.2h8.3M299.5 365.1v8.2M332.8 369.2h8.3M337 365.1v8.2M368.2 369.9v3.3M368.2 376.5v10.4M407.8 369.2h8.3M412 365.1v8.2M193.2 389.2v3.2"/>
<path d="M193.2 395.7v10.3M280.7 390.2v3.3M280.7 396.8v10.3M368.2 390.1v3.3M368.2 396.7v10.4M145.3 406.7h8.3M149.5 402.6v8.2M182.8 406.7h8.3M187 402.6v8.2M193.2 409.3v3.3M193.2 415.9v10.3M220.3 406.7h8.3"/>
<path d="M224.5 402.6v8.2M257.8 406.7h8.3M262 402.6v8.2M280.7 410.3v3.3M280.7 416.9v10.3M295.3 406.7h8.3M299.5 402.6v8.2M332.8 406.7h8.3M337 402.6v8.2M368.2 410.4v3.3M368.2 416.9v10.4M407.8 406.7h8.3"/>
<path d="M412 402.6v8.2M193.2 429.5v3.3M193.2 436.1v10.3M280.7 430.4v3.3M280.7 437v10.3M368.2 430.6v3.3M368.2 437.2v10.4M145.3 444.2h8.3M149.5 440.1v8.2M182.8 444.2h8.3M187 440.1v8.2M190 452.2h4.8"/>
<path d="M193.2 449v6.4M198.1 452.2h12.1M213.5 452.2h3.3M220.1 452.2h12.1M220.3 444.2h8.3M224.5 440.1v8.2M235.5 452.2h3.3M242.1 452.2h12.1M257.5 452.2h3.2M257.8 444.2h8.3M262 440.1v8.2M264 452.2h12.2"/>
<path d="M277.5 452.2h4.8M280.7 450.5v4.9M285.6 452.2h12.3M295.3 444.2h8.3M299.5 440.1v8.2M301.2 452.2h3.2M307.7 452.2h12.3M323.3 452.2h3.2M329.8 452.2h12.3M332.8 444.2h8.3M337 440.1v8.2M345.4 452.2h3.2"/>
<path d="M351.9 452.2h12.3M365 452.2h6.4M368.2 449v6.4M407.8 444.2h8.3M412 440.1v8.2"/>
</g>
<text font-size="6.9" x="781.7" y="500.4">Inventables</text>
<g font-size="5.6">
<text x="718.2" y="503.5">Wasteboard</text>
<text x="706.4" y="509.6">750mm X-Carve 2016</text>
<text x="794.5" y="522.6">433-00004</text>
</g>
<g font-size="5.4">
<text x="71.1" y="22.7">1</text>
<text x="172.7" y="22.7">2</text>
<text x="274.3" y="22.7">3</text>
<text x="375.9" y="22.7">4</text>
<text x="477.5" y="22.7">5</text>
<text x="579.1" y="22.7">6</text>
<text x="680.7" y="22.7">7</text>
<text x="782.3" y="22.7">8</text>
<text x="20.9" y="72">F</text>
<text x="20.9" y="156.6">E</text>
<text x="20.9" y="241.3">D</text>
<text x="20.9" y="325.9">C</text>
<text x="20.9" y="410.6">B</text>
<text x="20.9" y="495.3">A</text>
</g>
<text font-size="4.5" x="784.1" y="511.1">www.inventables.com</text>
<g font-size="4.3">
<text x="769.3" y="30">REVISIONS</text>
<text x="114.8" y="57.6" transform="rotate(-90 114.8 57.6)">10</text>
<text x="119.6" y="57.6" transform="rotate(-90 119.6 57.6)">[.39]</text>
<text x="194.8" y="57.6" transform="rotate(-90 194.8 57.6)">170</text>
<text x="199.6" y="57.6" transform="rotate(-90 199.6 57.6)">[6.69]</text>
<text x="282.3" y="57.6" transform="rotate(-90 282.3 57.6)">345</text>
<text x="287.1" y="57.6" transform="rotate(-90 287.1 57.6)">[13.58]</text>
<text x="369.8" y="57.6" transform="rotate(-90 369.8 57.6)">520</text>
<text x="374.6" y="57.6" transform="rotate(-90 374.6 57.6)">[20.47]</text>
<text x="431.2" y="57.6" transform="rotate(-90 431.2 57.6)">680</text>
<text x="436" y="57.6" transform="rotate(-90 436 57.6)">[26.77]</text>
<text x="454.8" y="57.6" transform="rotate(-90 454.8 57.6)">690</text>
<text x="459.6" y="57.6" transform="rotate(-90 459.6 57.6)">[27.17]</text>
<text x="574.5" y="60.8">12,7</text>
<text x="574.5" y="65.6">[.50]</text>
<text x="590.3" y="60.8">(ref)</text>
<text x="260.4" y="70.5">A</text>
<text x="575" y="70.8">6</text>
<text x="575" y="75.6">[.24]</text>
<text x="65" y="84.3">748</text>
<text x="65" y="89">[29.45]</text>
<text x="65.7" y="100.8">737</text>
<text x="65.7" y="105.6">[29.02]</text>
<text x="472.2" y="140.7">6,25</text>
<text x="487.9" y="140.7">Thru</text>
<text x="472.2" y="145.5">[.25]</text>
<text x="467.9" y="150.3">64 Places</text>
<text x="68.7" y="183.3">550</text>
<text x="68.7" y="188">[21.65]</text>
<text x="461.3" y="197.6">11,33 C'Sink x 45° (Other Side)</text>
<text x="461.3" y="202.4">[.45]</text>
<text x="457" y="207.1">64 Places</text>
<text x="68.7" y="220.8">475</text>
<text x="68.7" y="225.5">[18.70]</text>
<text x="484.4" y="251.6">6</text>
<text x="500.2" y="251.6">Thru</text>
<text x="484.4" y="256.4">[.24]</text>
<text x="68.7" y="258.3">400</text>
<text x="68.7" y="263">[15.75]</text>
<text x="480.2" y="261.1">9 Places</text>
<text x="68.4" y="271.3">374</text>
<text x="68.4" y="276">[14.72]</text>
<text x="481.3" y="291.3">11</text>
<text x="497.1" y="291.3">C'BORE x 6 Deep</text>
<text x="68.7" y="295.8">325</text>
<text x="481.3" y="296.1">[.43]</text>
<text x="68.7" y="300.5">[12.80]</text>
<text x="477.1" y="300.8">9 Places</text>
<text x="71.3" y="333.3">250</text>
<text x="71.3" y="338">[9.84]</text>
<text x="71.3" y="370.8">175</text>
<text x="71.3" y="375.5">[6.89]</text>
<text x="94.5" y="389.1">B</text>
<text x="465.2" y="391">B</text>
<text x="71.3" y="408.3">100</text>
<text x="71.3" y="413">[3.94]</text>
<text x="73.9" y="427.9">25</text>
<text x="73.9" y="432.6">[.98]</text>
<text x="74.8" y="444.9">9</text>
<text x="74.8" y="449.6">[.35]</text>
<text x="689" y="450">Notes:</text>
<text x="689" y="454.8">1. All dimensions in millimeters.</text>
<text x="73.9" y="458.3">0</text>
<text x="689" y="459.5">2. Material: 1/2&quot; Thick MDF.</text>
<text x="73.9" y="463">[.00]</text>
<text x="266.9" y="466.7">A</text>
<text x="689" y="464.3">3. Tolerance: All linear dimensions unless otherwise</text>
<text x="472.1" y="473.4">R8</text>
<text x="490.5" y="473.4">(Typ)</text>
<text x="696.9" y="469.1">specified +/-1mm.</text>
<text x="696.9" y="473.8">unless otherwise specified.</text>
<text x="746.6" y="469.1">All holes sizes +/- 0.3mm</text>
<text x="474.7" y="478.2">[.32]</text>
<text x="543.2" y="477.1">SECTION</text>
<text x="566.7" y="477.1">A-A</text>
<text x="689" y="478.6">4. Part shall be silkscreened per Inventables supplied</text>
<text x="696.9" y="483.4">artwork. Revision of artwork shall be the same as</text>
<text x="109.8" y="489.1" transform="rotate(-90 109.8 489.1)">0</text>
<text x="114.6" y="489.1" transform="rotate(-90 114.6 489.1)">[.00]</text>
<text x="151" y="491.7" transform="rotate(-90 151 491.7)">82,5</text>
<text x="155.8" y="491.7" transform="rotate(-90 155.8 491.7)">[3.25]</text>
<text x="188.5" y="491.7" transform="rotate(-90 188.5 491.7)">157,5</text>
<text x="193.3" y="491.7" transform="rotate(-90 193.3 491.7)">[6.20]</text>
<text x="226" y="491.7" transform="rotate(-90 226 491.7)">232,5</text>
<text x="230.8" y="491.7" transform="rotate(-90 230.8 491.7)">[9.15]</text>
<text x="696.9" y="488.1">this drawing.</text>
<text x="263.5" y="494.4" transform="rotate(-90 263.5 494.4)">307,5</text>
<text x="268.3" y="494.4" transform="rotate(-90 268.3 494.4)">[12.11]</text>
<text x="301" y="494.4" transform="rotate(-90 301 494.4)">382,5</text>
<text x="305.8" y="494.4" transform="rotate(-90 305.8 494.4)">[15.06]</text>
<text x="338.5" y="494.4" transform="rotate(-90 338.5 494.4)">457,5</text>
<text x="343.3" y="494.4" transform="rotate(-90 343.3 494.4)">[18.01]</text>
<text x="376" y="494.4" transform="rotate(-90 376 494.4)">532,5</text>
<text x="380.8" y="494.4" transform="rotate(-90 380.8 494.4)">[20.96]</text>
<text x="413.5" y="494.4" transform="rotate(-90 413.5 494.4)">607,5</text>
<text x="418.3" y="494.4" transform="rotate(-90 418.3 494.4)">[23.92]</text>
<text x="253.1" y="522">SECTION</text>
<text x="276.6" y="522">B-B</text>
<text x="693.7" y="532">SCALE</text>
<text x="782.6" y="532">SHEET 1 OF 1</text>
</g>
<g font-size="3.5">
<text x="727.1" y="35.3">SYM</text>
<text x="761.6" y="35.3">DESCRIPTION</text>
<text x="812.3" y="35.3">BY</text>
<text x="824.5" y="35.3">APPR</text>
<text x="729.2" y="40.2">A</text>
<text x="738.2" y="40.2">ORIGINAL</text>
<text x="825.6" y="40.2">---</text>
<text x="729.2" y="45.2">B</text>
<text x="738.2" y="45.2">Changed artwork</text>
<text x="665.2" y="522">BJD</text>
<text x="675.3" y="522">1/28/16</text>
<text x="557.2" y="525.2">The work is licensed under a Creative</text>
<text x="553" y="529">Commons Attribute-Share Alike 3.0 License</text>
</g>
<g font-size="2.8">
<text x="649.3" y="521.7">DRAWN</text>
<text x="649.3" y="530.2">CHECKER</text>
</g>
<g font-size="1.7">
<text x="810.8" y="40.6">1/28/16</text>
<text x="812.8" y="38.7">BJD</text>
<text x="810.8" y="45.5">3/20/17</text>
<text x="812.8" y="43.6">BJD</text>
<text x="825" y="45.5">3/20/17</text>
<text x="827.1" y="43.6">TDL</text>
</g>
</svg>
